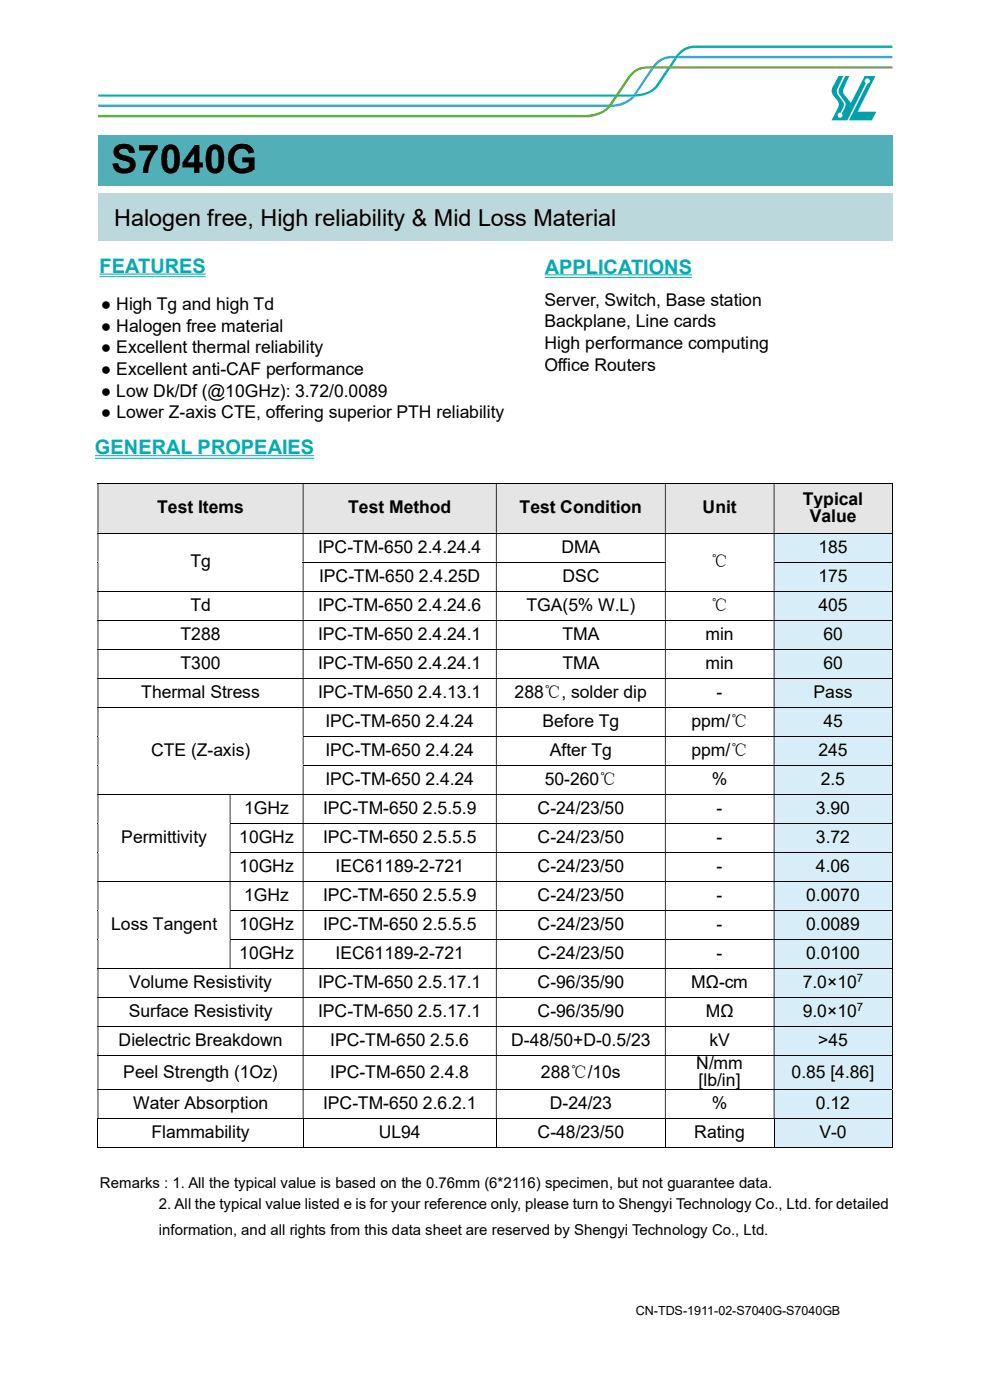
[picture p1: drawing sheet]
<svg xmlns="http://www.w3.org/2000/svg" width="210mm" height="297mm" viewBox="0 0 210 297" stroke-linecap="round" stroke-linejoin="round" font-family="sans-serif">
<path d="M20.8 40.9h168.5v10.1h-168.5z" fill="#bbd9dd"/>
<path d="M20.8 28.7h168.5v10.7h-168.5z" fill="#50afb7"/>
<path d="M20.8 24.4h103.3a5.8 5.8 0 0 0 5.7-3.1l3.4-5a5.2 5.2 0 0 1 5.2-2.2h50.9v.4h-51.9a5 5 0 0 0-4.5 3.1l-2.1 3.2a7.4 7.4 0 0 1-2.3 2.8 11.6 11.6 0 0 1-7 1.3h-100.7z" fill="#5cb531"/>
<path d="M20.8 20.1v.4h13.1h96.4l.3-.4zM131.2 20.1l-.3 .4h3.2l.3-.4zM135 20l-.3 .5a6.6 6.6 0 0 0 5-2.3l2.5-3.7h-.6l-1.5 2.2a5.4 5.4 0 0 1-5.1 3.3zM143 12.4l-1.1 1.7h.6l1.1-1.7zM144.2 11l-.8 .9h.6a4.4 4.4 0 0 1 3.5-1.7h41.8v-.5h-41.7a4.7 4.7 0 0 0-3.4 1.3z" fill="#00b1a9"/>
<path d="M130.6 20.1l-.3 .4h.6l.3-.4zM141.9 14.1l-.3 .4h.6l.3-.4z" fill="#009f41"/>
<path d="M20.8 22.2v.5h107.6a.59 .59 0 0 0 .8-.5zM129.8 22.2l-.3 .5a6.4 6.4 0 0 0 5.2-2.2h-.6a6.5 6.5 0 0 1-4.3 1.7zM138.1 14.5l-3.7 5.6 .6-.1 3.7-5.5zM139.2 13.2l-.8 .9h.6a4.4 4.4 0 0 1 4-1.7l.4-.5a5.2 5.2 0 0 0-4.2 1.3zM144 11.9l-.4 .5h45.7v-.5z" fill="#2fa8e1"/>
<path d="M129.2 22.2l-.3 .5h.6l.3-.5zM138.4 14.1l-.3 .4h.6l.3-.4z" fill="#00933f"/>
<path d="M134.4 20.1l-.3 .4a.63 .63 0 0 0 .9-.5zM143.4 11.9l-.4 .5h.6l.4-.5z" fill="#00959f"/>
<path d="M177.9 16.1h1l-1.2 2.6a1.75 1.75 0 0 0 .5 2.1l.6 .8a1.46 1.46 0 0 1-.2 1.8l-.3 .6a.51 .51 0 0 0-.6 .5 .51 .51 0 0 0 .8 .4 .59 .59 0 0 0 .1-.9 2.87 2.87 0 0 0 .7-2.3l-1.3-1.8a1.95 1.95 0 0 1 .4-1.9l.9-1.9h.9l-1.2 2.7a1.18 1.18 0 0 0 .3 1.5l1.2 1.5 2.9-5.7h2.3l-3.8 7.6h4l-.9 1.8h-4.9l3.9-7.8a.55 .55 0 0 0 .5-.7 .55 .55 0 0 0-.9-.2 .55 .55 0 0 0 .1 .9l-4 7.8h-3.3l1.3-2.6a1.55 1.55 0 0 0-.4-2l-.6-.7a2.1 2.1 0 0 1 .3-2.3z" fill="#00a0ab"/>
<g fill="#e5e5e5">
<path d="M20.9 102.6h43.3v10.4h-43.3z"/>
<path d="M22.7 106h39.7v3.6h-39.7z"/>
<path d="M64.4 102.6h40.8v10.4h-40.8z"/>
<path d="M66.2 106h37.2v3.6h-37.2z"/>
<path d="M105.4 102.6h35.7v10.4h-35.7z"/>
<path d="M107.2 106h32v3.6h-32z"/>
<path d="M141.2 102.6h22.9v10.4h-22.9z"/>
<path d="M143 106h19.3v3.6h-19.3z"/>
<path d="M164.3 102.6h24.8v10.4h-24.8z"/>
<path d="M166.1 104.3h21.2v3.5h-21.2z"/>
<path d="M166.1 107.8h21.2v3.5h-21.2z"/>
</g>
<path d="M20.7 102.5h168.4M189.2 102.6v10.4" fill="none" stroke="#000" stroke-width=".21"/>
<path d="M189.1 102.4h.2v.2h-.2zM20.7 102.6h.2v10.4h-.2zM64.2 102.6h.2v10.4h-.2zM105.2 102.6h.2v10.4h-.2zM141.1 102.6h.1v10.4h-.1zM164.1 102.6h.2v10.4h-.2z" fill-rule="evenodd" fill="#000"/>
<g fill="#fff">
<path d="M20.9 113.2h43.3v12.1h-43.3z"/>
<path d="M22.7 117.5h39.7v3.5h-39.7z"/>
<path d="M64.4 113.2h40.8v6h-40.8z"/>
<path d="M66.2 114.4h37.2v3.5h-37.2z"/>
<path d="M105.4 113.2h35.7v6h-35.7z"/>
<path d="M107.2 114.4h32v3.5h-32z"/>
<path d="M141.2 113.2h22.9v12.1h-22.9z"/>
<path d="M143 117.5h19.3v3.5h-19.3z"/>
</g>
<g fill="#d7eef9">
<path d="M164.3 113.2h24.8v6h-24.8z"/>
<path d="M166.1 114.4h21.2v3.5h-21.2z"/>
</g>
<path d="M20.7 113.1h168.4M189.2 113.2v6" fill="none" stroke="#000" stroke-width=".21"/>
<path d="M189.1 113h.2v.2h-.2zM20.7 113.2h.2v6h-.2zM64.2 113.2h.2v6h-.2zM105.2 113.2h.2v6h-.2zM141.1 113.2h.1v6h-.1zM164.1 113.2h.2v6h-.2z" fill-rule="evenodd" fill="#000"/>
<g fill="#fff">
<path d="M64.4 119.4h40.8v5.9h-40.8z"/>
<path d="M66.2 120.6h37.2v3.5h-37.2z"/>
<path d="M105.4 119.4h35.7v5.9h-35.7z"/>
<path d="M107.2 120.6h32v3.5h-32z"/>
</g>
<g fill="#d7eef9">
<path d="M164.3 119.4h24.8v5.9h-24.8z"/>
<path d="M166.1 120.6h21.2v3.5h-21.2z"/>
</g>
<path d="M20.7 119.2h.2v.1h-.2zM141.1 119.2h.1v.1h-.1z" fill="#000"/>
<path d="M64.2 119.3h76.9M164.1 119.3h25M189.2 119.3v6" fill="none" stroke="#000" stroke-width=".21"/>
<path d="M189.1 119.2h.2v.1h-.2zM20.7 119.3h.2v6h-.2zM64.2 119.3h.2v6h-.2zM105.2 119.3h.2v6h-.2zM141.1 119.3h.1v6h-.1zM164.1 119.3h.2v6h-.2z" fill-rule="evenodd" fill="#000"/>
<g fill="#fff">
<path d="M20.9 125.5h43.3v6h-43.3z"/>
<path d="M22.7 126.7h39.7v3.6h-39.7z"/>
<path d="M64.4 125.5h40.8v6h-40.8z"/>
<path d="M66.2 126.7h37.2v3.6h-37.2z"/>
<path d="M105.4 125.5h35.7v6h-35.7z"/>
<path d="M107.2 126.7h32v3.6h-32z"/>
<path d="M141.2 125.5h22.9v6h-22.9z"/>
<path d="M143 126.7h19.3v3.6h-19.3z"/>
</g>
<g fill="#d7eef9">
<path d="M164.3 125.5h24.8v6h-24.8z"/>
<path d="M166.1 126.7h21.2v3.6h-21.2z"/>
</g>
<path d="M20.7 125.4h168.4M189.2 125.5v6" fill="none" stroke="#000" stroke-width=".21"/>
<path d="M189.1 125.3h.2v.2h-.2zM20.7 125.5h.2v6h-.2zM64.2 125.5h.2v6h-.2zM105.2 125.5h.2v6h-.2zM141.1 125.5h.1v6h-.1zM164.1 125.5h.2v6h-.2z" fill-rule="evenodd" fill="#000"/>
<g fill="#fff">
<path d="M20.9 131.7h43.3v6h-43.3z"/>
<path d="M22.7 132.9h39.7v3.5h-39.7z"/>
<path d="M64.4 131.7h40.8v6h-40.8z"/>
<path d="M66.2 132.9h37.2v3.5h-37.2z"/>
<path d="M105.4 131.7h35.7v6h-35.7z"/>
<path d="M107.2 132.9h32v3.5h-32z"/>
<path d="M141.2 131.7h22.9v6h-22.9z"/>
<path d="M143 132.9h19.3v3.5h-19.3z"/>
</g>
<g fill="#d7eef9">
<path d="M164.3 131.7h24.8v6h-24.8z"/>
<path d="M166.1 132.9h21.2v3.5h-21.2z"/>
</g>
<path d="M20.7 131.6h168.4M189.2 131.7v6" fill="none" stroke="#000" stroke-width=".21"/>
<path d="M189.1 131.5h.2v.2h-.2zM20.7 131.7h.2v6h-.2zM64.2 131.7h.2v6h-.2zM105.2 131.7h.2v6h-.2zM141.1 131.7h.1v6h-.1zM164.1 131.7h.2v6h-.2z" fill-rule="evenodd" fill="#000"/>
<g fill="#fff">
<path d="M20.9 137.8h43.3v6h-43.3z"/>
<path d="M22.7 139.1h39.7v3.5h-39.7z"/>
<path d="M64.4 137.8h40.8v6h-40.8z"/>
<path d="M66.2 139.1h37.2v3.5h-37.2z"/>
<path d="M105.4 137.8h35.7v6h-35.7z"/>
<path d="M107.2 139.1h32v3.5h-32z"/>
<path d="M141.2 137.8h22.9v6h-22.9z"/>
<path d="M143 139.1h19.3v3.5h-19.3z"/>
</g>
<g fill="#d7eef9">
<path d="M164.3 137.8h24.8v6h-24.8z"/>
<path d="M166.1 139.1h21.2v3.5h-21.2z"/>
</g>
<path d="M20.7 137.8h168.4M189.2 137.8v6" fill="none" stroke="#000" stroke-width=".21"/>
<path d="M189.1 137.7h.2v.1h-.2zM20.7 137.8h.2v6h-.2zM64.2 137.8h.2v6h-.2zM105.2 137.8h.2v6h-.2zM141.1 137.8h.1v6h-.1zM164.1 137.8h.2v6h-.2z" fill-rule="evenodd" fill="#000"/>
<g fill="#fff">
<path d="M20.9 144h43.3v5.9h-43.3z"/>
<path d="M22.7 145.2h39.7v3.6h-39.7z"/>
<path d="M64.4 144h40.8v5.9h-40.8z"/>
<path d="M66.2 145.2h37.2v3.6h-37.2z"/>
<path d="M105.4 144h35.7v5.9h-35.7z"/>
<path d="M107.2 145.2h32v3.6h-32z"/>
<path d="M141.2 144h22.9v5.9h-22.9z"/>
<path d="M143 145.2h19.3v3.6h-19.3z"/>
</g>
<g fill="#d7eef9">
<path d="M164.3 144h24.8v5.9h-24.8z"/>
<path d="M166.1 145.2h21.2v3.6h-21.2z"/>
</g>
<path d="M20.7 143.9h168.4M189.2 144v5.9" fill="none" stroke="#000" stroke-width=".21"/>
<path d="M189.1 143.8h.2v.2h-.2zM20.7 144h.2v5.9h-.2zM64.2 144h.2v5.9h-.2zM105.2 144h.2v5.9h-.2zM141.1 144h.1v5.9h-.1zM164.1 144h.2v5.9h-.2z" fill-rule="evenodd" fill="#000"/>
<g fill="#fff">
<path d="M20.9 150.2h43.3v18.2h-43.3z"/>
<path d="M22.7 157.5h39.7v3.5h-39.7z"/>
<path d="M64.4 150.2h40.8v5.9h-40.8z"/>
<path d="M66.2 151.4h37.2v3.5h-37.2z"/>
<path d="M105.4 150.2h35.7v5.9h-35.7z"/>
<path d="M107.2 151.4h32v3.5h-32z"/>
<path d="M141.2 150.2h22.9v5.9h-22.9z"/>
<path d="M143 151.4h19.3v3.5h-19.3z"/>
</g>
<g fill="#d7eef9">
<path d="M164.3 150.2h24.8v5.9h-24.8z"/>
<path d="M166.1 151.4h21.2v3.5h-21.2z"/>
</g>
<path d="M20.7 150h168.4M189.2 150.1v6" fill="none" stroke="#000" stroke-width=".21"/>
<path d="M189.1 149.9h.2v.2h-.2zM20.7 150.1h.2v6h-.2zM64.2 150.1h.2v6h-.2zM105.2 150.1h.2v6h-.2zM141.1 150.1h.1v6h-.1zM164.1 150.1h.2v6h-.2z" fill-rule="evenodd" fill="#000"/>
<g fill="#fff">
<path d="M64.4 156.3h40.8v6h-40.8z"/>
<path d="M66.2 157.5h37.2v3.5h-37.2z"/>
<path d="M105.4 156.3h35.7v6h-35.7z"/>
<path d="M107.2 157.5h32v3.5h-32z"/>
<path d="M141.2 156.3h22.9v6h-22.9z"/>
<path d="M143 157.5h19.3v3.5h-19.3z"/>
</g>
<g fill="#d7eef9">
<path d="M164.3 156.3h24.8v6h-24.8z"/>
<path d="M166.1 157.5h21.2v3.5h-21.2z"/>
</g>
<path d="M20.7 156.1h.2v.2h-.2z" fill="#000"/>
<path d="M64.2 156.2h124.9M189.2 156.3v6" fill="none" stroke="#000" stroke-width=".21"/>
<path d="M189.1 156.1h.2v.2h-.2zM20.7 156.3h.2v6h-.2zM64.2 156.3h.2v6h-.2zM105.2 156.3h.2v6h-.2zM141.1 156.3h.1v6h-.1zM164.1 156.3h.2v6h-.2z" fill-rule="evenodd" fill="#000"/>
<g fill="#fff">
<path d="M64.4 162.4h40.8v6h-40.8z"/>
<path d="M66.2 163.7h37.2v3.5h-37.2z"/>
<path d="M105.4 162.4h35.7v6h-35.7z"/>
<path d="M107.2 163.7h32v3.5h-32z"/>
<path d="M141.2 162.4h22.9v6h-22.9z"/>
<path d="M143 163.7h19.3v3.5h-19.3z"/>
</g>
<g fill="#d7eef9">
<path d="M164.3 162.4h24.8v6h-24.8z"/>
<path d="M166.1 163.7h21.2v3.5h-21.2z"/>
</g>
<path d="M20.7 162.3h.2v.1h-.2z" fill="#000"/>
<path d="M64.2 162.3h124.9M189.2 162.4v6" fill="none" stroke="#000" stroke-width=".21"/>
<path d="M189.1 162.3h.2v.1h-.2zM20.7 162.4h.2v6h-.2zM64.2 162.4h.2v6h-.2zM105.2 162.4h.2v6h-.2zM141.1 162.4h.1v6h-.1zM164.1 162.4h.2v6h-.2z" fill-rule="evenodd" fill="#000"/>
<g fill="#fff">
<path d="M20.9 168.6h27.8v18.3h-27.8z"/>
<path d="M22.7 176h24.2v3.5h-24.2z"/>
<path d="M48.9 168.6h15.3v6h-15.3z"/>
<path d="M50.7 169.8h11.7v3.6h-11.7z"/>
<path d="M64.4 168.6h40.8v6h-40.8z"/>
<path d="M66.2 169.8h37.2v3.6h-37.2z"/>
<path d="M105.4 168.6h35.7v6h-35.7z"/>
<path d="M107.2 169.8h32v3.6h-32z"/>
<path d="M141.2 168.6h22.9v6h-22.9z"/>
<path d="M143 169.8h19.3v3.6h-19.3z"/>
</g>
<g fill="#d7eef9">
<path d="M164.3 168.6h24.8v6h-24.8z"/>
<path d="M166.1 169.8h21.2v3.6h-21.2z"/>
</g>
<path d="M20.7 168.5h168.4M189.2 168.6v6" fill="none" stroke="#000" stroke-width=".21"/>
<path d="M189.1 168.4h.2v.2h-.2zM20.7 168.6h.2v6h-.2zM48.7 168.6h.2v6h-.2zM64.2 168.6h.2v6h-.2zM105.2 168.6h.2v6h-.2zM141.1 168.6h.1v6h-.1zM164.1 168.6h.2v6h-.2z" fill-rule="evenodd" fill="#000"/>
<g fill="#fff">
<path d="M48.9 174.8h15.3v6h-15.3z"/>
<path d="M50.7 176h11.7v3.5h-11.7z"/>
<path d="M64.4 174.8h40.8v6h-40.8z"/>
<path d="M66.2 176h37.2v3.5h-37.2z"/>
<path d="M105.4 174.8h35.7v6h-35.7z"/>
<path d="M107.2 176h32v3.5h-32z"/>
<path d="M141.2 174.8h22.9v6h-22.9z"/>
<path d="M143 176h19.3v3.5h-19.3z"/>
</g>
<g fill="#d7eef9">
<path d="M164.3 174.8h24.8v6h-24.8z"/>
<path d="M166.1 176h21.2v3.5h-21.2z"/>
</g>
<path d="M20.7 174.6h.2v.2h-.2z" fill="#000"/>
<path d="M48.7 174.7h140.4M189.2 174.8v6" fill="none" stroke="#000" stroke-width=".21"/>
<path d="M189.1 174.6h.2v.2h-.2zM20.7 174.8h.2v6h-.2zM48.7 174.8h.2v6h-.2zM64.2 174.8h.2v6h-.2zM105.2 174.8h.2v6h-.2zM141.1 174.8h.1v6h-.1zM164.1 174.8h.2v6h-.2z" fill-rule="evenodd" fill="#000"/>
<g fill="#fff">
<path d="M48.9 180.9h15.3v6h-15.3z"/>
<path d="M50.7 182.2h11.7v3.5h-11.7z"/>
<path d="M64.4 180.9h40.8v6h-40.8z"/>
<path d="M66.2 182.2h37.2v3.5h-37.2z"/>
<path d="M105.4 180.9h35.7v6h-35.7z"/>
<path d="M107.2 182.2h32v3.5h-32z"/>
<path d="M141.2 180.9h22.9v6h-22.9z"/>
<path d="M143 182.2h19.3v3.5h-19.3z"/>
</g>
<g fill="#d7eef9">
<path d="M164.3 180.9h24.8v6h-24.8z"/>
<path d="M166.1 182.2h21.2v3.5h-21.2z"/>
</g>
<path d="M20.7 180.8h.2v.1h-.2z" fill="#000"/>
<path d="M48.7 180.8h140.4M189.2 180.9v6" fill="none" stroke="#000" stroke-width=".21"/>
<path d="M189.1 180.8h.2v.1h-.2zM20.7 180.9h.2v6h-.2zM48.7 180.9h.2v6h-.2zM64.2 180.9h.2v6h-.2zM105.2 180.9h.2v6h-.2zM141.1 180.9h.1v6h-.1zM164.1 180.9h.2v6h-.2z" fill-rule="evenodd" fill="#000"/>
<g fill="#fff">
<path d="M20.9 187.1h27.8v18.3h-27.8z"/>
<path d="M22.7 194.5h24.2v3.5h-24.2z"/>
<path d="M48.9 187.1h15.3v5.9h-15.3z"/>
<path d="M50.7 188.3h11.7v3.5h-11.7z"/>
<path d="M64.4 187.1h40.8v5.9h-40.8z"/>
<path d="M66.2 188.3h37.2v3.5h-37.2z"/>
<path d="M105.4 187.1h35.7v5.9h-35.7z"/>
<path d="M107.2 188.3h32v3.5h-32z"/>
<path d="M141.2 187.1h22.9v5.9h-22.9z"/>
<path d="M143 188.3h19.3v3.5h-19.3z"/>
</g>
<g fill="#d7eef9">
<path d="M164.3 187.1h24.8v5.9h-24.8z"/>
<path d="M166.1 188.3h21.2v3.5h-21.2z"/>
</g>
<path d="M20.7 187h168.4M189.2 187.1v5.9" fill="none" stroke="#000" stroke-width=".21"/>
<path d="M189.1 186.9h.2v.2h-.2zM20.7 187.1h.2v5.9h-.2zM48.7 187.1h.2v5.9h-.2zM64.2 187.1h.2v5.9h-.2zM105.2 187.1h.2v5.9h-.2zM141.1 187.1h.1v5.9h-.1zM164.1 187.1h.2v5.9h-.2z" fill-rule="evenodd" fill="#000"/>
<g fill="#fff">
<path d="M48.9 193.3h15.3v5.9h-15.3z"/>
<path d="M50.7 194.5h11.7v3.5h-11.7z"/>
<path d="M64.4 193.3h40.8v5.9h-40.8z"/>
<path d="M66.2 194.5h37.2v3.5h-37.2z"/>
<path d="M105.4 193.3h35.7v5.9h-35.7z"/>
<path d="M107.2 194.5h32v3.5h-32z"/>
<path d="M141.2 193.3h22.9v5.9h-22.9z"/>
<path d="M143 194.5h19.3v3.5h-19.3z"/>
</g>
<g fill="#d7eef9">
<path d="M164.3 193.3h24.8v5.9h-24.8z"/>
<path d="M166.1 194.5h21.2v3.5h-21.2z"/>
</g>
<path d="M20.7 193h.2v.2h-.2z" fill="#000"/>
<path d="M48.7 193.1h140.4M189.2 193.2v6" fill="none" stroke="#000" stroke-width=".21"/>
<path d="M189.1 193h.2v.2h-.2zM20.7 193.2h.2v6h-.2zM48.7 193.2h.2v6h-.2zM64.2 193.2h.2v6h-.2zM105.2 193.2h.2v6h-.2zM141.1 193.2h.1v6h-.1zM164.1 193.2h.2v6h-.2z" fill-rule="evenodd" fill="#000"/>
<g fill="#fff">
<path d="M48.9 199.4h15.3v6h-15.3z"/>
<path d="M50.7 200.6h11.7v3.5h-11.7z"/>
<path d="M64.4 199.4h40.8v6h-40.8z"/>
<path d="M66.2 200.6h37.2v3.5h-37.2z"/>
<path d="M105.4 199.4h35.7v6h-35.7z"/>
<path d="M107.2 200.6h32v3.5h-32z"/>
<path d="M141.2 199.4h22.9v6h-22.9z"/>
<path d="M143 200.6h19.3v3.5h-19.3z"/>
</g>
<g fill="#d7eef9">
<path d="M164.3 199.4h24.8v6h-24.8z"/>
<path d="M166.1 200.6h21.2v3.5h-21.2z"/>
</g>
<path d="M20.7 199.2h.2v.2h-.2z" fill="#000"/>
<path d="M48.7 199.3h140.4M189.2 199.4v6" fill="none" stroke="#000" stroke-width=".21"/>
<path d="M189.1 199.2h.2v.2h-.2zM20.7 199.4h.2v6h-.2zM48.7 199.4h.2v6h-.2zM64.2 199.4h.2v6h-.2zM105.2 199.4h.2v6h-.2zM141.1 199.4h.1v6h-.1zM164.1 199.4h.2v6h-.2z" fill-rule="evenodd" fill="#000"/>
<g fill="#fff">
<path d="M20.9 205.5h43.3v6h-43.3z"/>
<path d="M22.7 206.8h39.7v3.5h-39.7z"/>
<path d="M64.4 205.5h40.8v6h-40.8z"/>
<path d="M66.2 206.8h37.2v3.5h-37.2z"/>
<path d="M105.4 205.5h35.7v6h-35.7z"/>
<path d="M107.2 206.8h32v3.5h-32z"/>
<path d="M141.2 205.5h22.9v6h-22.9z"/>
<path d="M143 206.8h19.3v3.5h-19.3z"/>
</g>
<g fill="#d7eef9">
<path d="M164.3 205.5h24.8v6h-24.8z"/>
<path d="M166.1 206.8h21.2v3.5h-21.2z"/>
</g>
<path d="M20.7 205.4h168.4M189.2 205.5v6" fill="none" stroke="#000" stroke-width=".21"/>
<path d="M189.1 205.4h.2v.1h-.2zM20.7 205.5h.2v6h-.2zM64.2 205.5h.2v6h-.2zM105.2 205.5h.2v6h-.2zM141.1 205.5h.1v6h-.1zM164.1 205.5h.2v6h-.2z" fill-rule="evenodd" fill="#000"/>
<g fill="#fff">
<path d="M20.9 211.7h43.3v6h-43.3z"/>
<path d="M22.7 212.9h39.7v3.6h-39.7z"/>
<path d="M64.4 211.7h40.8v6h-40.8z"/>
<path d="M66.2 212.9h37.2v3.6h-37.2z"/>
<path d="M105.4 211.7h35.7v6h-35.7z"/>
<path d="M107.2 212.9h32v3.6h-32z"/>
<path d="M141.2 211.7h22.9v6h-22.9z"/>
<path d="M143 212.9h19.3v3.6h-19.3z"/>
</g>
<g fill="#d7eef9">
<path d="M164.3 211.7h24.8v6h-24.8z"/>
<path d="M166.1 212.9h21.2v3.6h-21.2z"/>
</g>
<path d="M20.7 211.6h168.4M189.2 211.7v6" fill="none" stroke="#000" stroke-width=".21"/>
<path d="M189.1 211.5h.2v.2h-.2zM20.7 211.7h.2v6h-.2zM64.2 211.7h.2v6h-.2zM105.2 211.7h.2v6h-.2zM141.1 211.7h.1v6h-.1zM164.1 211.7h.2v6h-.2z" fill-rule="evenodd" fill="#000"/>
<g fill="#fff">
<path d="M20.9 217.8h43.3v6h-43.3z"/>
<path d="M22.7 219.1h39.7v3.5h-39.7z"/>
<path d="M64.4 217.8h40.8v6h-40.8z"/>
<path d="M66.2 219.1h37.2v3.5h-37.2z"/>
<path d="M105.4 217.8h35.7v6h-35.7z"/>
<path d="M107.2 219.1h32v3.5h-32z"/>
<path d="M141.2 217.8h22.9v6h-22.9z"/>
<path d="M143 219.1h19.3v3.5h-19.3z"/>
</g>
<g fill="#d7eef9">
<path d="M164.3 217.8h24.8v6h-24.8z"/>
<path d="M166.1 219.1h21.2v3.5h-21.2z"/>
</g>
<path d="M20.7 217.8h168.4M189.2 217.8v6" fill="none" stroke="#000" stroke-width=".21"/>
<path d="M189.1 217.7h.2v.1h-.2zM20.7 217.8h.2v6h-.2zM64.2 217.8h.2v6h-.2zM105.2 217.8h.2v6h-.2zM141.1 217.8h.1v6h-.1zM164.1 217.8h.2v6h-.2z" fill-rule="evenodd" fill="#000"/>
<g fill="#fff">
<path d="M20.9 224h43.3v7.1h-43.3z"/>
<path d="M22.7 225.8h39.7v3.5h-39.7z"/>
<path d="M64.4 224h40.8v7.1h-40.8z"/>
<path d="M66.2 225.8h37.2v3.5h-37.2z"/>
<path d="M105.4 224h35.7v7.1h-35.7z"/>
<path d="M107.2 225.8h32v3.5h-32z"/>
<path d="M141.2 224h22.9v7.1h-22.9z"/>
<path d="M143 224h19.3v3.5h-19.3z"/>
<path d="M143 227.5h19.3v3.6h-19.3z"/>
</g>
<g fill="#d7eef9">
<path d="M164.3 224h24.8v7.1h-24.8z"/>
<path d="M166.1 225.8h21.2v3.5h-21.2z"/>
</g>
<path d="M20.7 223.9h168.4M189.2 224v7.1" fill="none" stroke="#000" stroke-width=".21"/>
<path d="M189.1 223.8h.2v.2h-.2zM20.7 224h.2v7.1h-.2zM64.2 224h.2v7.1h-.2zM105.2 224h.2v7.1h-.2zM141.1 224h.1v7.1h-.1zM164.1 224h.2v7.1h-.2z" fill-rule="evenodd" fill="#000"/>
<g fill="#fff">
<path d="M20.9 231.2h43.3v6h-43.3z"/>
<path d="M22.7 232.5h39.7v3.5h-39.7z"/>
<path d="M64.4 231.2h40.8v6h-40.8z"/>
<path d="M66.2 232.5h37.2v3.5h-37.2z"/>
<path d="M105.4 231.2h35.7v6h-35.7z"/>
<path d="M107.2 232.5h32v3.5h-32z"/>
<path d="M141.2 231.2h22.9v6h-22.9z"/>
<path d="M143 232.5h19.3v3.5h-19.3z"/>
</g>
<g fill="#d7eef9">
<path d="M164.3 231.2h24.8v6h-24.8z"/>
<path d="M166.1 232.5h21.2v3.5h-21.2z"/>
</g>
<path d="M20.7 231.1h168.4M189.2 231.2v6" fill="none" stroke="#000" stroke-width=".21"/>
<path d="M189.1 231.1h.2v.1h-.2zM20.7 231.2h.2v6h-.2zM64.2 231.2h.2v6h-.2zM105.2 231.2h.2v6h-.2zM141.1 231.2h.1v6h-.1zM164.1 231.2h.2v6h-.2z" fill-rule="evenodd" fill="#000"/>
<g fill="#fff">
<path d="M20.9 237.4h43.3v6h-43.3z"/>
<path d="M22.7 238.6h39.7v3.5h-39.7z"/>
<path d="M64.4 237.4h40.8v6h-40.8z"/>
<path d="M66.2 238.6h37.2v3.5h-37.2z"/>
<path d="M105.4 237.4h35.7v6h-35.7z"/>
<path d="M107.2 238.6h32v3.5h-32z"/>
<path d="M141.2 237.4h22.9v6h-22.9z"/>
<path d="M143 238.6h19.3v3.5h-19.3z"/>
</g>
<g fill="#d7eef9">
<path d="M164.3 237.4h24.8v6h-24.8z"/>
<path d="M166.1 238.6h21.2v3.5h-21.2z"/>
</g>
<path d="M20.7 237.3h168.4M20.8 237.4v6.1M64.3 237.4v6.1M105.3 237.4v6.1M141.1 237.4v6.1M164.2 237.4v6.1M189.2 237.4v6.1M20.7 243.5h43.5M64.4 243.5h40.8M105.4 243.5h35.7M141.2 243.5h22.9M164.3 243.5h24.8" fill="none" stroke="#000" stroke-width=".21"/>
<path d="M189.1 237.2h.2v.2h-.2zM189.1 243.4h.2v.1h-.2z" fill="#000"/>
<g fill="#00adb5">
<path d="M21.1 58h22.5v.3h-22.5zM21.1 58.6h22.5v.2h-22.5z" fill-rule="evenodd"/>
<path d="M115.6 58.2h31.2v.2h-31.2zM115.6 58.8h31.2v.2h-31.2z" fill-rule="evenodd"/>
<path d="M20.2 96.6h46.4v.2h-46.4zM20.2 97.1h46.4v.2h-46.4z" fill-rule="evenodd"/>
</g>
<path d="M18.9 60.9h93.5v29.8h-93.5z" fill="#fff"/>
<text font-size="8.5" x="23.6" y="36.7">S7040G</text>
<text font-size="5" x="24.2" y="47.9">Halogen free, High reliability &amp; Mid Loss Material</text>
<g font-size="4.2" fill="#00adb5">
<text x="21.1" y="57.9">FEATURES</text>
<text x="115.6" y="58">APPLICATIONS</text>
<text x="20.2" y="96.4">GENERAL PROPEAIES</text>
</g>
<g font-size="3.7">
<text x="21.4" y="65.8">● High Tg and high Td</text>
<text x="115.5" y="64.9">Server, Switch, Base station</text>
<text x="21.4" y="70.4">● Halogen free material</text>
<text x="115.5" y="69.4">Backplane, Line cards</text>
<text x="21.4" y="75">● Excellent thermal reliability</text>
<text x="115.5" y="74">High performance computing</text>
<text x="21.4" y="79.6">● Excellent anti-CAF performance</text>
<text x="115.5" y="78.6">Office Routers</text>
<text x="21.4" y="84.2">● Low Dk/Df (@10GHz): 3.72/0.0089</text>
<text x="21.4" y="88.7">● Lower Z-axis CTE, offering superior PTH reliability</text>
<text x="170.3" y="107.1">Typical</text>
<text x="33.4" y="108.9">Test Items</text>
<text x="73.9" y="108.9">Test Method</text>
<text x="110.2" y="108.9">Test Condition</text>
<text x="149.1" y="108.9">Unit</text>
<text x="171.8" y="110.7">Value</text>
<text x="67.5" y="117.3">IPC-TM-650 2.4.24.4</text>
<text x="119.1" y="117.3">DMA</text>
<text x="173.6" y="117.3">185</text>
<text x="40.4" y="120.4">Tg</text>
<text x="67.7" y="123.4">IPC-TM-650 2.4.25D</text>
<text x="119.3" y="123.4">DSC</text>
<text x="150.8" y="120.4">℃</text>
<text x="173.6" y="123.4">175</text>
<text x="40.4" y="129.6">Td</text>
<text x="67.5" y="129.6">IPC-TM-650 2.4.24.6</text>
<text x="111.7" y="129.6">TGA(5% W.L)</text>
<text x="150.8" y="129.6">℃</text>
<text x="173.6" y="129.6">405</text>
<text x="38.3" y="135.7">T288</text>
<text x="67.5" y="135.7">IPC-TM-650 2.4.24.1</text>
<text x="119.3" y="135.7">TMA</text>
<text x="149.6" y="135.7">min</text>
<text x="174.7" y="135.7">60</text>
<text x="38.3" y="141.9">T300</text>
<text x="67.5" y="141.9">IPC-TM-650 2.4.24.1</text>
<text x="119.3" y="141.9">TMA</text>
<text x="149.6" y="141.9">min</text>
<text x="174.7" y="141.9">60</text>
<text x="30" y="148">Thermal Stress</text>
<text x="67.5" y="148">IPC-TM-650 2.4.13.1</text>
<text x="109.2" y="148">288℃, solder dip</text>
<text x="152" y="148">-</text>
<text x="172.6" y="148">Pass</text>
<text x="69" y="154.2">IPC-TM-650 2.4.24</text>
<text x="115.1" y="154.2">Before Tg</text>
<text x="146.7" y="154.2">ppm/℃</text>
<text x="174.7" y="154.2">45</text>
<text x="32" y="160.4">CTE (Z-axis)</text>
<text x="69" y="160.4">IPC-TM-650 2.4.24</text>
<text x="116.6" y="160.4">After Tg</text>
<text x="146.7" y="160.4">ppm/℃</text>
<text x="173.6" y="160.4">245</text>
<text x="69" y="166.5">IPC-TM-650 2.4.24</text>
<text x="115.6" y="166.5">50-260℃</text>
<text x="151" y="166.5">%</text>
<text x="174.1" y="166.5">2.5</text>
<text x="51.8" y="172.7">1GHz</text>
<text x="68.5" y="172.7">IPC-TM-650 2.5.5.9</text>
<text x="114" y="172.7">C-24/23/50</text>
<text x="152" y="172.7">-</text>
<text x="173.1" y="172.7">3.90</text>
<text x="25.7" y="178.8">Permittivity</text>
<text x="50.8" y="178.8">10GHz</text>
<text x="68.5" y="178.8">IPC-TM-650 2.5.5.5</text>
<text x="114" y="178.8">C-24/23/50</text>
<text x="152" y="178.8">-</text>
<text x="173.1" y="178.8">3.72</text>
<text x="50.8" y="185">10GHz</text>
<text x="71.2" y="185">IEC61189-2-721</text>
<text x="114" y="185">C-24/23/50</text>
<text x="152" y="185">-</text>
<text x="173.1" y="185">4.06</text>
<text x="51.8" y="191.1">1GHz</text>
<text x="68.5" y="191.1">IPC-TM-650 2.5.5.9</text>
<text x="114" y="191.1">C-24/23/50</text>
<text x="152" y="191.1">-</text>
<text x="171" y="191.1">0.0070</text>
<text x="23.6" y="197.3">Loss Tangent</text>
<text x="50.8" y="197.3">10GHz</text>
<text x="68.5" y="197.3">IPC-TM-650 2.5.5.5</text>
<text x="114" y="197.3">C-24/23/50</text>
<text x="152" y="197.3">-</text>
<text x="171" y="197.3">0.0089</text>
<text x="50.8" y="203.5">10GHz</text>
<text x="71.2" y="203.5">IEC61189-2-721</text>
<text x="114" y="203.5">C-24/23/50</text>
<text x="152" y="203.5">-</text>
<text x="171" y="203.5">0.0100</text>
<text x="27.4" y="209.6">Volume Resistivity</text>
<text x="67.5" y="209.6">IPC-TM-650 2.5.17.1</text>
<text x="114" y="209.6">C-96/35/90</text>
<text x="146.6" y="209.6">MΩ-cm</text>
<text x="170.3" y="209.6">7.0×10</text>
<text x="27.3" y="215.8">Surface Resistivity</text>
<text x="67.5" y="215.8">IPC-TM-650 2.5.17.1</text>
<text x="114" y="215.8">C-96/35/90</text>
<text x="149.7" y="215.8">MΩ</text>
<text x="170.3" y="215.8">9.0×10</text>
<text x="25.1" y="221.9">Dielectric Breakdown</text>
<text x="70.1" y="221.9">IPC-TM-650 2.5.6</text>
<text x="108.4" y="221.9">D-48/50+D-0.5/23</text>
<text x="150.5" y="221.9">kV</text>
<text x="173.6" y="221.9">&gt;45</text>
<text x="147.7" y="226.9">N/mm</text>
<text x="26.2" y="228.6">Peel Strength (1Oz)</text>
<text x="70.1" y="228.6">IPC-TM-650 2.4.8</text>
<text x="114.8" y="228.6">288℃/10s</text>
<text x="148.2" y="230.4">[lb/in]</text>
<text x="167.9" y="228.6">0.85 [4.86]</text>
<text x="28.2" y="235.3">Water Absorption</text>
<text x="68.5" y="235.3">IPC-TM-650 2.6.2.1</text>
<text x="116.6" y="235.3">D-24/23</text>
<text x="151" y="235.3">%</text>
<text x="173.1" y="235.3">0.12</text>
<text x="32.1" y="241.5">Flammability</text>
<text x="80.3" y="241.5">UL94</text>
<text x="114" y="241.5">C-48/23/50</text>
<text x="147.3" y="241.5">Rating</text>
<text x="173.8" y="241.5">V-0</text>
</g>
<g font-size="3.2">
<text x="21.2" y="252">Remarks : 1. All the typical value is based on the 0.76mm (6*2116) specimen, but not guarantee data.</text>
<text x="33.7" y="256.6">2. All the typical value listed e is for your reference only, please turn to Shengyi Technology Co., Ltd. for detailed</text>
<text x="33.7" y="262.1">information, and all rights from this data sheet are reserved by Shengyi Technology Co., Ltd.</text>
</g>
<text font-size="2.7" x="134.9" y="279">CN-TDS-1911-02-S7040G-S7040GB</text>
<g font-size="2.5">
<text x="181.8" y="208.4">7</text>
<text x="181.8" y="214.5">7</text>
</g>
</svg>
